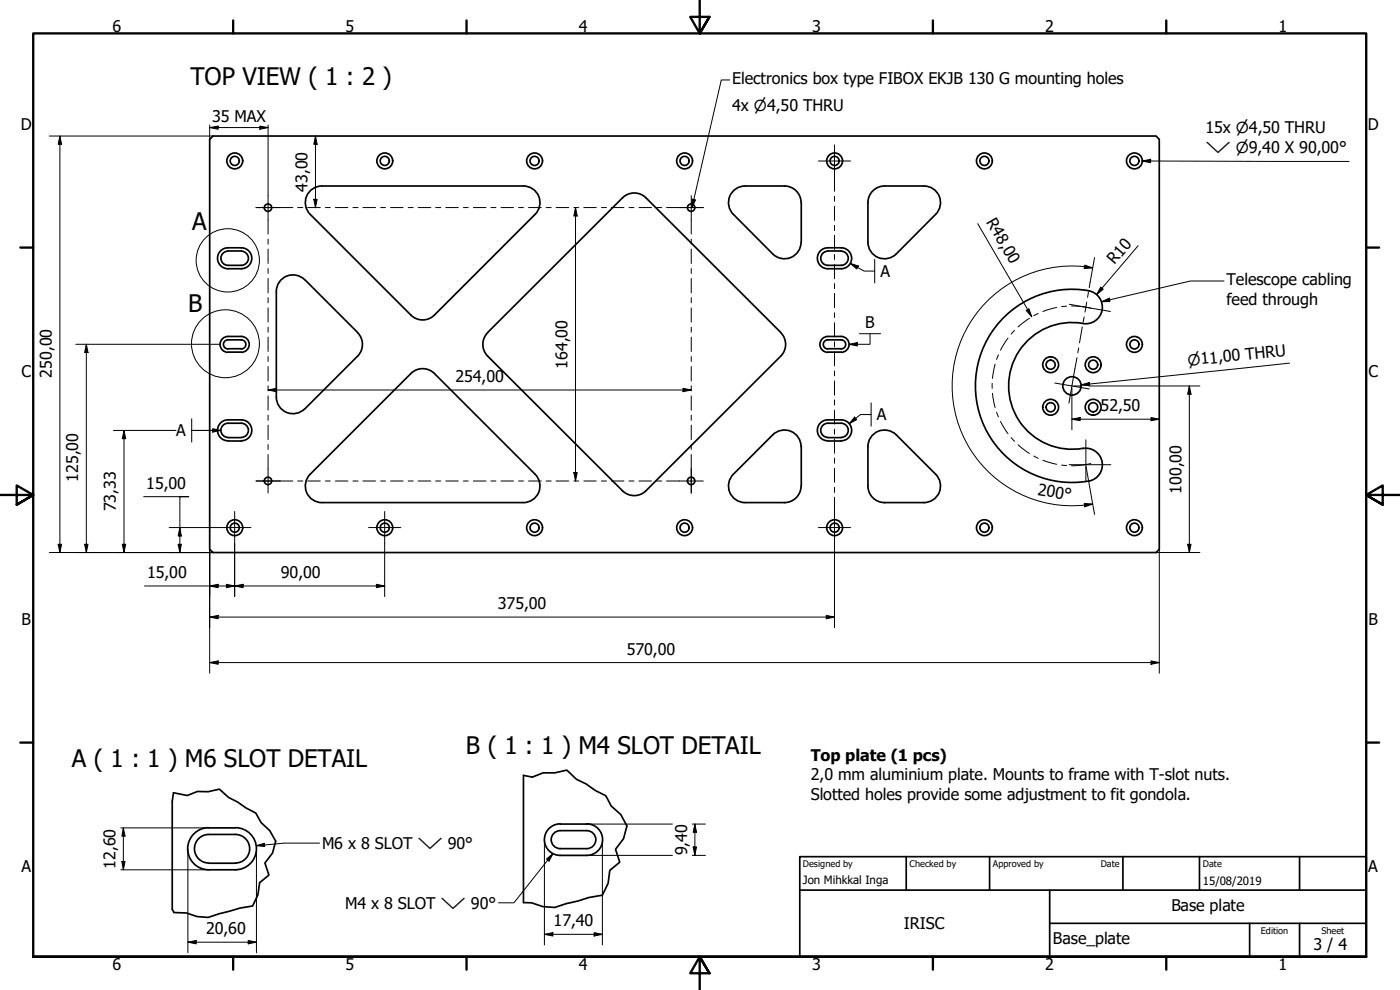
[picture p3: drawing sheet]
<svg xmlns="http://www.w3.org/2000/svg" width="420mm" height="297mm" viewBox="0 0 420 297" stroke-linecap="round" stroke-linejoin="round" font-family="sans-serif">
<!-- layer: Visible (ISO) -->
<g fill="none" stroke="#000" stroke-width=".51">
<path d="M63.9 40.8h283.1l.9 1v123l-.9 1h-283.1l-1-1v-123zM93.3 57.1l1.9-1.1 1.4-.2h60.5a5 5 0 0 1 4.6 3.1 5 5 0 0 1-1.1 5.4l-30.2 30.2a5 5 0 0 1-7.1 0l-30.2-30.2a5 5 0 0 1 .2-7.2zM223.6 55.8a5 5 0 0 0-4.6 3.1 5 5 0 0 0 1.1 5.4l11.8 11.9a5 5 0 0 0 5.4 1.1 5 5 0 0 0 3.1-4.6M223.6 55.8h11.8a5 5 0 0 1 5 5M277.2 55.8h-11.7a5 5 0 0 0-5 5M277.3 55.8a5 5 0 0 1 4.6 3.1 5 5 0 0 1-1.1 5.4l-11.8 11.9a5 5 0 0 1-5.4 1.1 5 5 0 0 1-3.1-4.6v-11.9M72.4 75.4a2.13 2.13 0 0 1 2.1 2.1 2.13 2.13 0 0 1-2.1 2.1M72.4 74.3a3.1 3.1 0 0 1 3.2 3.2 3.1 3.1 0 0 1-3.2 3.1M72.5 75.3l-4.1 .1a2.13 2.13 0 0 0-2.1 2.1 2.13 2.13 0 0 0 2.1 2.1h4.1M72.5 74.3h-4.1a3.1 3.1 0 0 0-3.1 3.2 3.1 3.1 0 0 0 3.1 3.1h4.1M240.5 60.8v11.8M248.4 75.4a2.13 2.13 0 0 0-2.1 2.1 2.13 2.13 0 0 0 2.1 2.1"/>
<path d="M248.4 74.3a3.1 3.1 0 0 0-3.1 3.2 3.1 3.1 0 0 0 3.1 3.1M248.5 75.3l3.9 .1a2.13 2.13 0 0 1 2.2 2.1 2.13 2.13 0 0 1-2.2 2.1h-3.9M248.5 74.3h3.9a3.1 3.1 0 0 1 3.2 3.2 3.1 3.1 0 0 1-3.2 3.1h-3.9M91.4 83.9a5 5 0 0 0-5.4-1 5 5 0 0 0-3.1 4.6v31.6a5 5 0 0 0 3.1 4.6 5 5 0 0 0 5.4-1M91.5 83.9l15.8 15.8M107.3 99.8a5 5 0 0 1 0 7.1l-15.8 15.8M146.4 99.8a5 5 0 0 0 0 7.1l40.4 40.3a5 5 0 0 0 7.1 0M146.4 99.7l40.4-40.3a5 5 0 0 1 7.1 0l40.4 40.3M234.3 99.8a5 5 0 0 1 0 7.1l-40.4 40.3M325 97a19.1 19.1 0 0 0-22.3 19.3 19.1 19.1 0 0 0 23.2 18.2 5 5 0 0 1 4.9 4.5 5 5 0 0 1-4.1 5.4 29 29 0 0 1-34-29 29 29 0 0 1 34.9-27.9 5 5 0 0 1 3.1 6 5 5 0 0 1-5.7 3.6M68.5 105.6h4M72.4 102a1.37 1.37 0 0 1 1.4 1.3 1.37 1.37 0 0 1-1.4 1.4"/>
<path d="M72.4 101a2.38 2.38 0 0 1 2.4 2.3 2.38 2.38 0 0 1-2.4 2.4M72.5 102h-4.1a1.37 1.37 0 0 0-1.3 1.3 1.37 1.37 0 0 0 1.3 1.4l4.1-.1M72.5 101h-4.1a2.38 2.38 0 0 0-2.4 2.3 2.38 2.38 0 0 0 2.4 2.4M123.3 112.1a5 5 0 0 1 7.1 0l30.2 30.2a5 5 0 0 1 1.1 5.4 5 5 0 0 1-4.6 3.1h-60.5a5 5 0 0 1-4.6-3.1 5 5 0 0 1 1.1-5.4zM248.4 102a1.37 1.37 0 0 0-1.3 1.3 1.37 1.37 0 0 0 1.3 1.4M248.4 101a2.38 2.38 0 0 0-2.3 2.3 2.38 2.38 0 0 0 2.3 2.4M248.5 102h3.9a1.37 1.37 0 0 1 1.4 1.3 1.37 1.37 0 0 1-1.4 1.4l-3.9-.1M248.5 101h3.9a2.38 2.38 0 0 1 2.4 2.3 2.38 2.38 0 0 1-2.4 2.4M248.5 105.6h4M68.5 131.3h4M68.5 132.3h4M72.4 127a2.13 2.13 0 0 1 2.1 2.1 2.13 2.13 0 0 1-2.1 2.1"/>
<path d="M72.4 126a3.1 3.1 0 0 1 3.2 3.1 3.1 3.1 0 0 1-3.2 3.2M72.5 127h-4.1a2.13 2.13 0 0 0-2.1 2.1 2.13 2.13 0 0 0 2.1 2.1M72.5 126h-4.1a3.1 3.1 0 0 0-3.1 3.1 3.1 3.1 0 0 0 3.1 3.2M240.4 134a5 5 0 0 0-3.1-4.6 5 5 0 0 0-5.4 1.1l-11.8 11.8a5 5 0 0 0-1.1 5.4 5 5 0 0 0 4.6 3.1M240.5 134v11.8M248.4 127a2.13 2.13 0 0 0-2.1 2.1 2.13 2.13 0 0 0 2.1 2.1M248.4 126a3.1 3.1 0 0 0-3.1 3.1 3.1 3.1 0 0 0 3.1 3.2M248.5 127h3.9a2.13 2.13 0 0 1 2.2 2.1 2.13 2.13 0 0 1-2.2 2.1M248.5 126h3.9a3.1 3.1 0 0 1 3.2 3.1 3.1 3.1 0 0 1-3.2 3.2M248.5 131.3h4M248.5 132.3h4M240.4 145.8a5 5 0 0 1-5 5h-11.8"/>
<path d="M277.2 150.8h-11.7a5 5 0 0 1-5-5v-11.8a5 5 0 0 1 3.1-4.6 5 5 0 0 1 5.4 1.1l11.8 11.8a5 5 0 0 1 1.1 5.4 5 5 0 0 1-4.6 3.1M157.1 232.6v38.2M51.7 240.4v32.4M62.6 258.9a4.3 4.3 0 0 1-4.2-4.2 4.3 4.3 0 0 1 4.2-4.3h8.1a4.3 4.3 0 0 1 4.2 4.3 4.3 4.3 0 0 1-4.3 4.2M62.6 248.3a6.3 6.3 0 0 0-6.3 6.4 6.3 6.3 0 0 0 6.4 6.3h7.9a6.3 6.3 0 0 0 6.4-6.3 6.3 6.3 0 0 0-6.4-6.4M62.7 259h8M62.7 248.4h8M168.1 249.2h8a2.7 2.7 0 0 1 2.7 2.7 2.7 2.7 0 0 1-2.7 2.7h-8M168.1 247.3l8-.1a4.7 4.7 0 0 1 4.7 4.7 4.7 4.7 0 0 1-4.7 4.8h-8M168.1 249.2a2.7 2.7 0 0 0-2.7 2.7 2.7 2.7 0 0 0 2.7 2.7M168.1 247.2a4.7 4.7 0 0 0-4.7 4.7 4.7 4.7 0 0 0 4.7 4.8"/>
<circle cx="70.5" cy="48.3" r="2.38"/>
<circle cx="70.5" cy="48.3" r="1.37"/>
<circle cx="115.5" cy="48.3" r="2.38"/>
<circle cx="115.5" cy="48.3" r="1.37"/>
<circle cx="160.4" cy="48.3" r="2.38"/>
<circle cx="160.4" cy="48.3" r="1.37"/>
<circle cx="205.5" cy="48.3" r="2.38"/>
<circle cx="205.5" cy="48.3" r="1.37"/>
<circle cx="250.5" cy="48.3" r="2.38"/>
<circle cx="250.5" cy="48.3" r="1.37"/>
<circle cx="295.4" cy="48.3" r="2.38"/>
<circle cx="295.4" cy="48.3" r="1.37"/>
<circle cx="340.5" cy="48.3" r="2.38"/>
<circle cx="340.5" cy="48.3" r="1.37"/>
<circle cx="80.4" cy="62.3" r="1.11"/>
<circle cx="207.4" cy="62.3" r="1.11"/>
<circle cx="315.3" cy="109.4" r="2.38"/>
<circle cx="315.3" cy="109.4" r="1.37"/>
<circle cx="321.7" cy="115.8" r="2.76"/>
<circle cx="328.1" cy="109.4" r="2.38"/>
<circle cx="328.1" cy="109.4" r="1.37"/>
<circle cx="340.5" cy="103.3" r="2.38"/>
<circle cx="340.5" cy="103.3" r="1.37"/>
<circle cx="315.3" cy="122.2" r="1.37"/>
<circle cx="315.3" cy="122.2" r="2.38"/>
<circle cx="328.1" cy="122.2" r="1.37"/>
<circle cx="328.1" cy="122.2" r="2.38"/>
<circle cx="70.5" cy="158.3" r="2.38"/>
<circle cx="70.5" cy="158.3" r="1.37"/>
<circle cx="80.4" cy="144.3" r="1.11"/>
<circle cx="115.5" cy="158.3" r="2.38"/>
<circle cx="115.5" cy="158.3" r="1.37"/>
<circle cx="160.4" cy="158.3" r="2.38"/>
<circle cx="160.4" cy="158.3" r="1.37"/>
<circle cx="205.5" cy="158.3" r="2.38"/>
<circle cx="205.5" cy="158.3" r="1.37"/>
<circle cx="207.4" cy="144.3" r="1.11"/>
<circle cx="250.5" cy="158.3" r="2.38"/>
<circle cx="250.5" cy="158.3" r="1.37"/>
<circle cx="295.4" cy="158.3" r="2.38"/>
<circle cx="295.4" cy="158.3" r="1.37"/>
<circle cx="340.5" cy="158.3" r="2.38"/>
<circle cx="340.5" cy="158.3" r="1.37"/>
</g>
<!-- layer: Break Line (ISO) -->
<path d="M157.1 232.6l2.7 .6 3.2-1.3h3.5l3.6-.8 2.9 2.7 3 1.5 2.6 1.9 3.2 1.5 1.7 3.2 2.8 2.5 1.9 3.4-1.1 3.8-2.4 3.2 1.3 3.9-3 2.5-.5 3.8-1.7 3.6-4.1 .7-10.2 3-3.6-.3-3.4-1.1-2.4-.1M51.7 240.4l.4-2.5 4.1 .8 3-1.2h3.3l3.3-.7 2.8 2.5 8.2 4.7 1.6 2.8 2.6 2.4 1.7 3.2-.9 3.6-2.3 2.9 1.2 3.7-2.8 2.2-.5 3.7-1.6 3.3-3.8 .7-9.5 2.8-3.4-.3-3.2-1.1-3.7-.1-.5-1" fill="none" stroke="#000" stroke-width=".51"/>
<!-- layer: Detail Boundary (ISO) -->
<g fill="none" stroke="#000" stroke-width=".3">
<circle cx="68.4" cy="78.1" r="9.5"/>
<circle cx="67.7" cy="103.1" r="10.2"/>
</g>
<!-- layer: Border (ISO) -->
<g fill="none" stroke="#000" stroke-width=".7">
<path d="M70 6.1v3.9M140 6.1v3.9M210 0v10l-2.9-4.9h5.8l-2.9 4.9 2.9-4.9M280 6.1v3.9M350 6.1v3.9M6.1 74.3h3.9M410 74.3h3.9M0 148.5h10l-5-2.8v5.7l5-2.9-5 2.9M420 148.5h-10l5-2.8v5.7l-5-2.9 5 2.9M6.1 222.8h3.9M410 222.8h3.9M10 287.1v-277.1h400v277.1h-400h400"/>
<path d="M70 287.1v3.8M140 287.1v3.8M212.9 292l-2.9-4.9 2.9 4.9h-5.8l2.9-4.9v9.9M280 287.1v3.8M350 287.1v3.8"/>
</g>
<!-- layer: Title (ISO) -->
<path d="M240 257h170v30.1h-170zM272 257v10.1M297 257v10.1M337 257v10.1M360 257v10.1M390 257v10.1M240 267.1h170M315 277h95M315 267.1v20M375 277v10.1M390 277v10.1" fill="none" stroke="#000" stroke-width=".51"/>
<!-- layer: Dimension (ISO) -->
<g fill="none" stroke="#000" stroke-width=".3">
<path d="M62.9 38.3l2.6-.5v1zM62.9 37.5v4.3M62.9 38.3h17.6M78 37.8l2.5 .5-2.5 .5zM80.5 37.5v21.2M14.8 40.8h49.1M18 40.8l.5 2.5h-1zM18 40.8v125M94.2 59.8h1l-.5 2.5zM94.7 40.8l.5 2.5h-1zM94.7 40.8v21.5M172.7 62.3l.5 2.5h-1z"/>
<path d="M172.7 62.3v82M293.4 67.1l16.2 27.9M325.6 79.6l2.3 .8-2.5 .2zM328.5 77.3l-1.3 7.5M341.6 73.7l-12.5 14.7M308 93.1l.8-.5 .8 2.4zM325.4 80.1l2.5 .3M325.5 80a36 36 0 0 0-39.7 37 36 36 0 0 0 42.1 34.2M330.3 86.2l.8 .6-2 1.6zM22.7 103.3h43.4M25.9 103.3l.5 2.5h-1zM25.9 103.3v62.5"/>
<path d="M80.5 117l2.4-.5v1zM80.5 117h127M205 116.5l2.5 .5-2.5 .5zM321.7 116.4v12.6M322.3 115.8h2.2M326.9 115.8h33.2M356.9 115.8l.5 2.5h-1zM356.9 115.8v50M34 129.1h18.8M37.2 129.1l.5 2.5h-1zM37.2 129.1v36.7M57.5 129.1h6.4"/>
<path d="M321.7 125.8l2.5-.5v.9zM321.7 125.8h26.2M345.4 125.3l2.5 .5-2.5 .4zM43.1 149h13.5h-2.6v16.8M50.8 158.3h14.8M54 158.3l.4 2.5h-.9zM172.2 141.8h1l-.5 2.5zM325.4 151.1l2.5 .1-2.3 .9zM325.9 140l2.6 14.4M14.8 165.8h49.1M17.5 163.3h1l-.5 2.5zM25.4 163.3h1l-.5 2.5z"/>
<path d="M36.7 163.3h1l-.5 2.5zM43.4 175.8h72M53.5 163.3h.9l-.4 2.5zM62.9 175.8l2.6-.5v1zM62.9 164.8v37.2M67.9 175.3l2.5 .5-2.5 .5zM70.4 175.8l2.6-.5v1zM70.4 163.2v15.8M113 175.3l2.4 .5-2.4 .5zM115.4 163.2v15.8M250.4 163.2v25.1M347 165.8h13.1"/>
<path d="M347.9 164.8v37.2M356.4 163.3h1l-.5 2.5zM62.9 198.8l2.6-.5v1zM62.9 185.2l2.6-.6v1.1zM62.9 198.8h285M62.9 185.2h187.5M248 184.6l2.4 .6-2.4 .5zM345.4 198.3l2.5 .5-2.5 .5zM36.3 248.4h26.4M36.6 258.5h.9l-.5 2.5zM37 248.4l.5 2.5h-.9zM37 248.4v12.6"/>
<path d="M56.4 254.7v31.2M77 254.7v31.2M163.4 252v31.5M176.1 247.3h25.7M176.1 256.7h25.7M180.8 252v31.5M207.8 247.3h3.9M207.8 256.7h3.9M208 254.1h1l-.5 2.6zM208.5 247.3l.5 2.4h-1zM208.5 247.3v9.4M36.3 261h26.4"/>
<path d="M178.3 279.8l2.5 .5-2.5 .5zM56.4 282.7l2.5-.5v1zM56.4 282.7h20.6M74.5 282.2l2.5 .5-2.5 .5zM163.4 280.3l2.5-.5v1zM163.4 280.3h17.4"/>
</g>
<g fill="#000">
<path d="M62.9 38.3l2.6-.5v1z" fill-rule="evenodd"/>
<path d="M78 37.8l2.5 .5-2.5 .5z" fill-rule="evenodd"/>
<path d="M18 40.8l.5 2.5h-1z" fill-rule="evenodd"/>
<path d="M94.2 59.8h1l-.5 2.5z" fill-rule="evenodd"/>
<path d="M94.7 40.8l.5 2.5h-1z" fill-rule="evenodd"/>
<path d="M172.7 62.3l.5 2.5h-1z" fill-rule="evenodd"/>
<path d="M308 93.1l.8-.5 .8 2.4z" fill-rule="evenodd"/>
<path d="M325.6 79.6l2.3 .8-2.5 .2z" fill-rule="evenodd"/>
<path d="M330.3 86.2l.8 .6-2 1.6z" fill-rule="evenodd"/>
<path d="M25.9 103.3l.5 2.5h-1z" fill-rule="evenodd"/>
<path d="M80.5 117l2.4-.5v1z" fill-rule="evenodd"/>
<path d="M205 116.5l2.5 .5-2.5 .5z" fill-rule="evenodd"/>
<path d="M356.9 115.8l.5 2.5h-1z" fill-rule="evenodd"/>
<path d="M37.2 129.1l.5 2.5h-1z" fill-rule="evenodd"/>
<path d="M321.7 125.8l2.5-.5v.9z" fill-rule="evenodd"/>
<path d="M345.4 125.3l2.5 .5-2.5 .4z" fill-rule="evenodd"/>
<path d="M172.2 141.8h1l-.5 2.5z" fill-rule="evenodd"/>
<path d="M325.4 151.1l2.5 .1-2.3 .9z" fill-rule="evenodd"/>
<path d="M17.5 163.3h1l-.5 2.5z" fill-rule="evenodd"/>
<path d="M25.4 163.3h1l-.5 2.5z" fill-rule="evenodd"/>
<path d="M36.7 163.3h1l-.5 2.5z" fill-rule="evenodd"/>
<path d="M53.5 163.3h.9l-.4 2.5z" fill-rule="evenodd"/>
<path d="M54 158.3l.4 2.5h-.9z" fill-rule="evenodd"/>
<path d="M62.9 175.8l2.6-.5v1z" fill-rule="evenodd"/>
<path d="M67.9 175.3l2.5 .5-2.5 .5z" fill-rule="evenodd"/>
<path d="M70.4 175.8l2.6-.5v1z" fill-rule="evenodd"/>
<path d="M113 175.3l2.4 .5-2.4 .5z" fill-rule="evenodd"/>
<path d="M356.4 163.3h1l-.5 2.5z" fill-rule="evenodd"/>
<path d="M62.9 198.8l2.6-.5v1z" fill-rule="evenodd"/>
<path d="M62.9 185.2l2.6-.6v1.1z" fill-rule="evenodd"/>
<path d="M248 184.6l2.4 .6-2.4 .5z" fill-rule="evenodd"/>
<path d="M345.4 198.3l2.5 .5-2.5 .5z" fill-rule="evenodd"/>
<path d="M36.6 258.5h.9l-.5 2.5z" fill-rule="evenodd"/>
<path d="M37 248.4l.5 2.5h-.9z" fill-rule="evenodd"/>
<path d="M208 254.1h1l-.5 2.6z" fill-rule="evenodd"/>
<path d="M208.5 247.3l.5 2.4h-1z" fill-rule="evenodd"/>
<path d="M163.4 280.3l2.5-.5v1z" fill-rule="evenodd"/>
<path d="M56.4 282.7l2.5-.5v1z" fill-rule="evenodd"/>
<path d="M74.5 282.2l2.5 .5-2.5 .5z" fill-rule="evenodd"/>
<path d="M178.3 279.8l2.5 .5-2.5 .5z" fill-rule="evenodd"/>
</g>
<!-- layer: Symbol (ISO) -->
<g fill="none" stroke="#000" stroke-width=".3">
<path d="M219 24h-2.5l-8.8 38.2M207.7 59.7l1 .3-1.1 2.2zM342.8 48.3l2.5-.5v1zM342.8 48.3l62.1 .1M255.2 79l2.4 .8-.5 .9zM255.2 79l4.1 2.3h3.2M262.5 77.8v7.1M330.6 90.5l2.3-1 .2 1zM367.3 84.3h-10l-26.7 6.2M254.8 103.3l2.5-.5v1zM257.9 100.1h6.4M261.1 100.1v3.2h-6.3"/>
<path d="M324.4 115.5l2.5-.7 .1 .9zM387 109l-62.6 6.5M57.5 129.1h8.8M57.5 125.7v6.9M63.8 128.6l2.5 .5-2.5 .6zM256.5 125.1l.6 .8-2.2 1.2zM261.4 124.4h-3.1l-3.4 2.7M261.4 120.9v7M76.9 253.7l2.4-.7 .1 1zM95.9 253h-10.7l-8.3 .7M164 257.7l2-1.6-1.2 2.3zM166 256.1l-11.8 14.8h-4.6"/>
</g>
<g fill="#000">
<path d="M207.7 59.7l1 .3-1.1 2.3z" fill-rule="evenodd"/>
<path d="M342.8 48.3l2.5-.5v1z" fill-rule="evenodd"/>
<path d="M255.2 79l2.4 .8-.5 .9z" fill-rule="evenodd"/>
<path d="M330.6 90.5l2.3-1 .2 1z" fill-rule="evenodd"/>
<path d="M254.8 103.3l2.5-.5v1z" fill-rule="evenodd"/>
<path d="M324.4 115.5l2.5-.7 .1 .9z" fill-rule="evenodd"/>
<path d="M63.8 128.6l2.5 .5-2.5 .6z" fill-rule="evenodd"/>
<path d="M256.5 125.1l.6 .8-2.2 1.2z" fill-rule="evenodd"/>
<path d="M76.9 253.7l2.4-.7 .1 1z" fill-rule="evenodd"/>
<path d="M164 257.7l2-1.6-1.2 2.3z" fill-rule="evenodd"/>
</g>
<!-- layer: Center Mark (ISO) -->
<g fill="none" stroke="#000" stroke-width=".3">
<path d="M245.6 48.3h9.7M76.8 62.3h7.3M203.8 62.3h7.3M320.9 91.3l12.3 2.2M316.5 114.9l10.4 1.8M320.9 139.4h12.5M325.9 131.9v12.5M65.6 158.3h9.7M70.4 153.5v9.7M76.8 144.3h7.3M110.6 158.3h9.7M115.4 153.5v9.7"/>
<path d="M207.5 140.7v7.2M245.6 158.3h9.7"/>
</g>
<!-- layer: Centerline (ISO) -->
<g fill="none" stroke="#000" stroke-width=".3">
<path d="M80.5 58.7v11.5M207.5 58.7v11.5M250.4 43.5v13.9M250.4 58.9v1.5M76.8 62.3h11.1M80.5 71.7v1.6M80.5 74.7v4.3M89.3 62.3h1.6M92.3 62.3h3.8M97.7 62.3h1.4M100.6 62.3h3.8M105.9 62.3h1.5"/>
<path d="M108.9 62.3h3.8M114.2 62.3h1.5M117.2 62.3h3.8M122.5 62.3h1.5M125.5 62.3h3.8M130.7 62.3h1.6M133.8 62.3h3.7M139.1 62.3h1.4M142 62.3h3.9M147.3 62.3h1.5M150.4 62.3h3.7M155.6 62.3h1.5"/>
<path d="M158.6 62.3h3.8M163.9 62.3h1.5M166.9 62.3h3.8M172.2 62.3h1.5M175.2 62.3h3.7M180.5 62.3h1.5M183.5 62.3h3.8M188.8 62.3h1.4M191.8 62.3h3.7M197 62.3h1.6M200 62.3h11.1M207.5 71.7v1.6"/>
<path d="M207.5 74.7v4.3M250.4 61.9v4.3M250.4 67.6v1.5M250.4 70.6v4.3M250.4 76.4v1.4M250.4 79.4v4.2M80.5 80.6v1.4M80.5 83.6v4.3M80.5 89.3v1.6M80.5 92.4v4.2M80.5 98.2v1.5M207.5 80.6v1.4"/>
<path d="M207.5 83.6v4.3M207.5 89.3v1.6M207.5 92.4v4.2M207.5 98.2v1.5M250.4 85.1v1.5M250.4 88.1v4.2M250.4 93.8v1.5M250.4 96.8v4.3M304.5 99.1l-1 1.2M309 95.5l-3.5 2.6M311.6 94l-1.3 .7M317.1 92.3l-4.1 1.2"/>
<path d="M320.1 91.9l-1.5 .1M321.6 91.8l3.1 .2 2.7 .5M324.8 98.1l-.8 4.8M325.4 95.1l-.3 1.5M326.1 90.7l-.5 2.9M326.6 87.7l-.2 1.5M327.2 84.8l-.3 1.5M80.5 101.1v4.4M80.5 107v1.4M80.5 110v4.3M80.5 115.7v1.6M80.5 118.8v4.2"/>
<path d="M207.5 101.1v4.4M207.5 107v1.4M207.5 110v4.3M207.5 115.7v1.6M207.5 118.8v4.2M250.4 102.5v1.6M250.4 105.6v4.2M250.4 111.3v1.5M250.4 114.3v4.2M297.8 115v1.5M297.9 118l.7 4.3M298.6 109.3l-.7 4.2"/>
<path d="M299.6 106.5l-.5 1.4M302.5 101.4l-2.2 3.7M322.6 110.7l-1.8 10.3M323.2 107.3l-.6 3.4M323.7 104.4l-.2 1.4M80.5 124.6v1.5M80.5 127.6v4.3M80.5 133.4v1.5M80.5 136.4v11.5M207.5 124.6v1.5M207.5 127.6v4.3M207.5 133.4v1.5"/>
<path d="M207.5 136.4v11.5M250.4 120v1.5M250.4 123v4.2M250.4 128.8v1.5M250.4 131.7v4.3M250.4 137.5v1.5M299.1 123.7l.5 1.4M300.3 126.5l2.2 3.6M303.5 131.3l1 1.1M305.5 133.5l3.5 2.6M310.3 136.8l1.3 .7M313 138.1l4.1 1.2"/>
<path d="M318.6 139.5l1.5 .2M327.3 139.1l-2.6 .5-3.1 .1M76.8 144.3h11.1M89.3 144.3h1.6M92.3 144.3h3.8M97.7 144.3h1.4M100.6 144.3h3.8M105.9 144.3h1.5M108.9 144.3h3.8M114.2 144.3h1.5M117.2 144.3h3.8M122.5 144.3h1.5"/>
<path d="M125.5 144.3h3.8M130.7 144.3h1.6M133.8 144.3h3.7M139.1 144.3h1.4M142 144.3h3.9M147.3 144.3h1.5M150.4 144.3h3.7M155.6 144.3h1.5M158.6 144.3h3.8M163.9 144.3h1.5M166.9 144.3h3.8M172.2 144.3h1.5"/>
<path d="M175.2 144.3h3.7M180.5 144.3h1.5M183.5 144.3h3.8M188.8 144.3h1.4M191.8 144.3h3.7M197 144.3h1.6M200 144.3h11.1M250.4 140.5v4.2M250.4 146.2v1.6M250.4 149.2v14"/>
</g>
<g font-size="7.2">
<text x="57.2" y="25.5">TOP VIEW ( 1 : 2 )</text>
<text x="57.7" y="69">A</text>
<text x="56.5" y="93.6">B</text>
<text x="139.8" y="226.3">B ( 1 : 1 ) M4 SLOT DETAIL</text>
<text x="21.6" y="230.2">A ( 1 : 1 ) M6 SLOT DETAIL</text>
</g>
<g font-size="4.8">
<text x="33.7" y="9.6">6</text>
<text x="103.7" y="9.6">5</text>
<text x="173.7" y="9.6">4</text>
<text x="243.7" y="9.6">3</text>
<text x="313.7" y="9.6">2</text>
<text x="383.7" y="9.6">1</text>
<text x="219.8" y="25.3">Electronics box type FIBOX EKJB 130 G mounting holes</text>
<text x="219.8" y="33.4">4x ⌀4,50 THRU</text>
<text x="6.2" y="38.9">D</text>
<text x="63.6" y="36.7">35 MAX</text>
<text x="361.8" y="39.8">15x ⌀4,50 THRU</text>
<text x="410.5" y="38.9">D</text>
<text x="92.3" y="57.5" transform="rotate(-90 92.3 57.5)">43,00</text>
<text x="295.9" y="66.6" transform="rotate(60 295.9 66.6)">R48,00</text>
<text x="264.2" y="83.1">A</text>
<text x="334.5" y="79.5" transform="rotate(-50 334.5 79.5)">R10</text>
<text x="368.1" y="85.6">Telescope cabling</text>
<text x="368.1" y="91.4">feed through</text>
<text x="259.7" y="98.4">B</text>
<text x="6.4" y="113.1">C</text>
<text x="15.6" y="113.3" transform="rotate(-90 15.6 113.3)">250,00</text>
<text x="170.3" y="110.6" transform="rotate(-90 170.3 110.6)">164,00</text>
<text x="410.7" y="113.1">C</text>
<text x="136.7" y="114.6">254,00</text>
<text x="330.3" y="123.4">52,50</text>
<text x="52.8" y="130.9">A</text>
<text x="263.1" y="126.1">A</text>
<text x="23.5" y="144.5" transform="rotate(-90 23.5 144.5)">125,00</text>
<text x="43.9" y="146.6">15,00</text>
<text x="311.3" y="148.4" transform="rotate(9 311.3 148.4)">200°</text>
<text x="354.6" y="148.1" transform="rotate(-90 354.6 148.1)">100,00</text>
<text x="34.8" y="153.5" transform="rotate(-90 34.8 153.5)">73,33</text>
<text x="44.1" y="173.4">15,00</text>
<text x="84.3" y="173.4">90,00</text>
<text x="149.4" y="182.7">375,00</text>
<text x="6.4" y="187.4">B</text>
<text x="410.7" y="187.4">B</text>
<text x="188.1" y="196.4">570,00</text>
<text x="243.3" y="228.3">Top plate (1 pcs)</text>
<text x="243.3" y="234.1">2,0 mm aluminium plate. Mounts to frame with T-slot nuts.</text>
<text x="243.3" y="239.9">Slotted holes provide some adjustment to fit gondola.</text>
<text x="96.6" y="254.7">M6 x 8 SLOT ⌵ 90°</text>
<text x="206.2" y="256.6" transform="rotate(-90 206.2 256.6)">9,40</text>
<text x="6.4" y="261.7">A</text>
<text x="34.7" y="260.7" transform="rotate(-90 34.7 260.7)">12,60</text>
<text x="410.7" y="261.7">A</text>
<text x="103.6" y="272.7">M4 x 8 SLOT ⌵ 90°</text>
<text x="351.5" y="273.4">Base plate</text>
<text x="61.8" y="280.3">20,60</text>
<text x="166.1" y="277.9">17,40</text>
<text x="271.3" y="278.8">IRISC</text>
<text x="316" y="283.4">Base_plate</text>
<text x="394.2" y="285">3 / 4</text>
<text x="33.7" y="290.9">6</text>
<text x="103.7" y="290.9">5</text>
<text x="173.7" y="290.9">4</text>
<text x="243.7" y="290.9">3</text>
<text x="313.7" y="290.9">2</text>
<text x="383.7" y="290.9">1</text>
</g>
<g font-size="4.6">
<text x="361.8" y="46">⌵ ⌀9,40 X 90,00°</text>
<text x="356.6" y="109.7" transform="rotate(-6 356.6 109.7)">⌀11,00 THRU</text>
</g>
<g font-size="3.4">
<text x="241" y="265.4">Jon Mihkkal Inga</text>
<text x="361" y="265.5">15/08/2019</text>
</g>
<g font-size="2.7">
<text x="241" y="260.1">Designed by</text>
<text x="273" y="260.1">Checked by</text>
<text x="298" y="260.1">Approved by</text>
<text x="330.3" y="260">Date</text>
<text x="361" y="260">Date</text>
<text x="378.4" y="280.1">Edition</text>
<text x="396.6" y="280.1">Sheet</text>
</g>
</svg>
